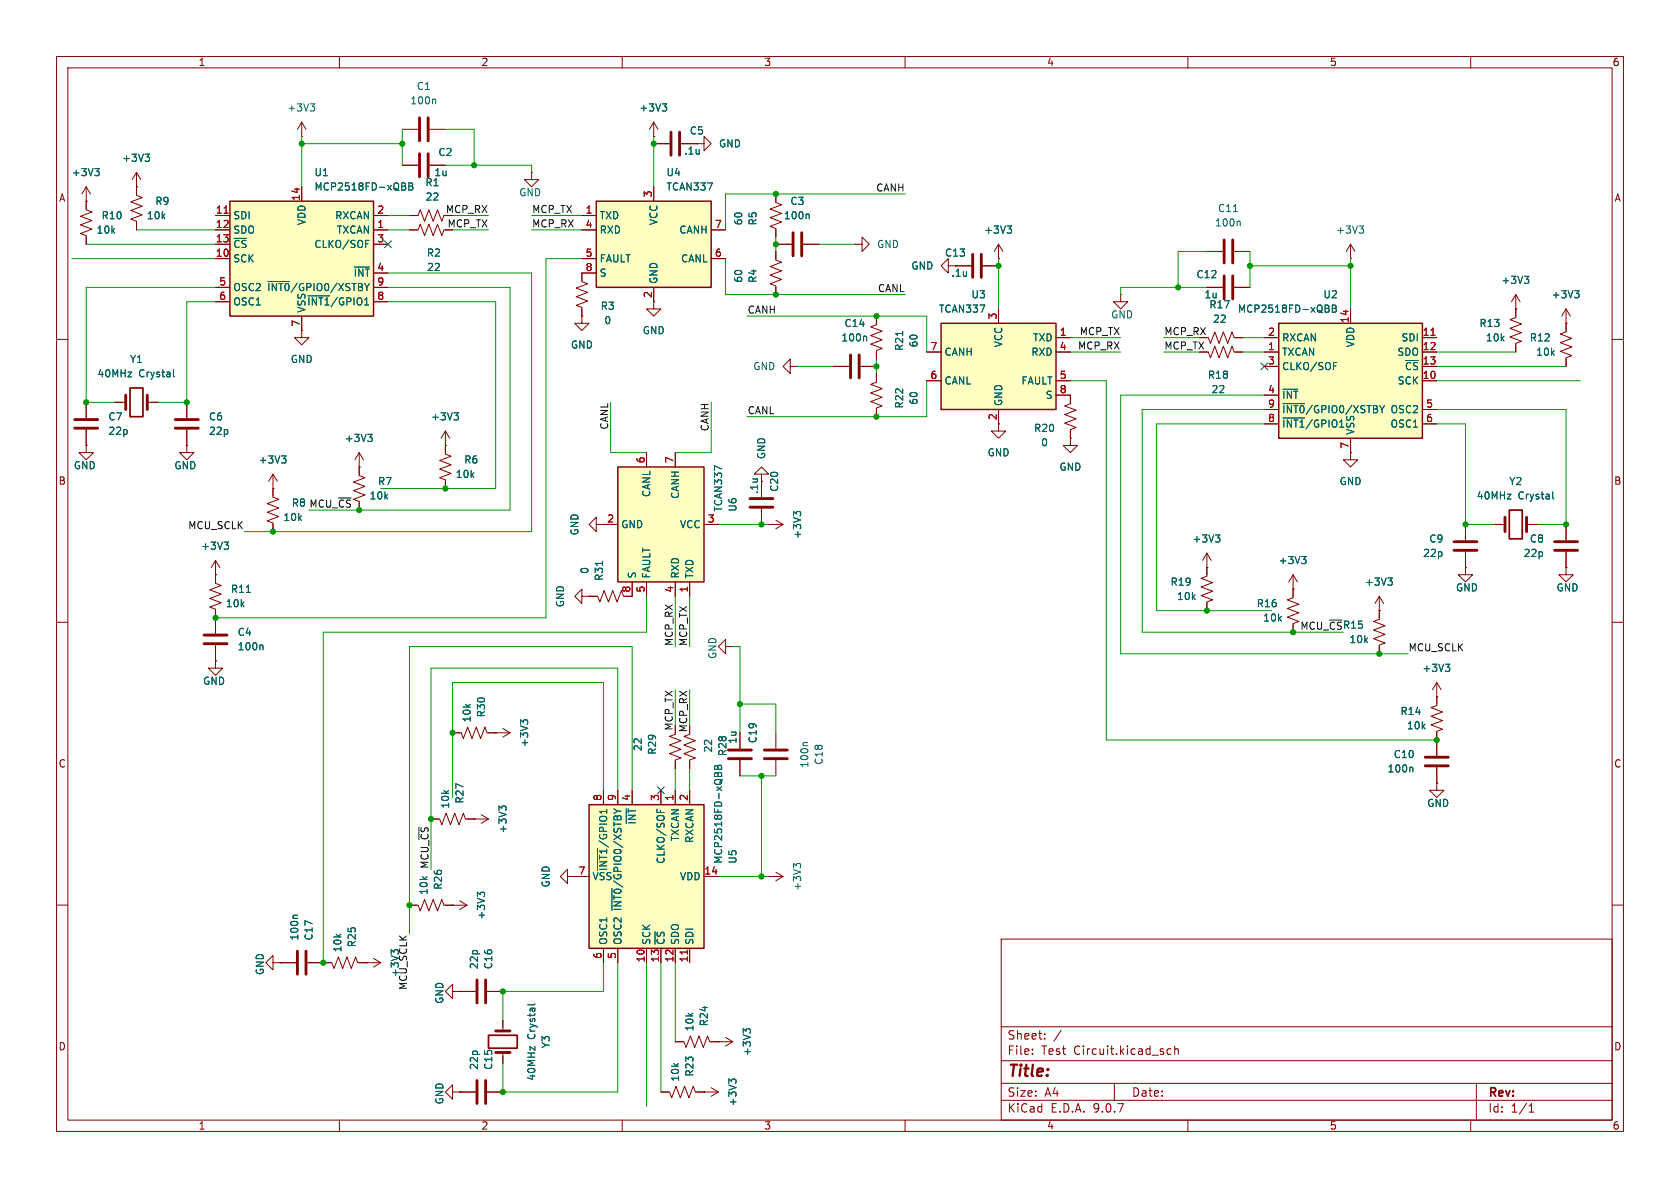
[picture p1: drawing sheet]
<svg xmlns="http://www.w3.org/2000/svg" width="297mm" height="210mm" viewBox="0 0 297 210" stroke-linecap="round" stroke-linejoin="round" font-family="sans-serif">
<g fill="none" stroke="#840000" stroke-width=".18">
<path d="M10 10h277v190h-277zM12 12h273v186h-273zM60 10v2M110 10v2M160 10v2M210 10v2M260 10v2M198.1 52.1v1.2h-1.3l1.3 1.3 1.3-1.3h-1.3M198.1 52.1h.1M268 54.6h.1M268 52.1v4l-1 .4 2 .8-2 .7 2 .8-2 .8 2 .7-1 .4v1.5M268 52.1l.7 1.2"/>
<path d="M268 52.1l-.8 1.2M276.9 57.2h.1M276.9 54.6v4.1l-1.1 .4 2.1 .7-2.1 .8 2.1 .7-2.1 .8 2.1 .8-1 .3v1.6M276.9 54.6l.7 1.3M276.9 54.6l-.8 1.3M10 60h2M285 60h2M259.1 92.7v2.8M259.1 97.5v2.8M264.2 92.7h1.9M269.9 92.7h1.9M276.9 92.7v2.8"/>
<path d="M276.9 97.5v2.8M10 110h2M102.9 105.4v1.3l-1.3-1.3 1.3-1.3v1.3h1.2M104.1 105.4h.1M128.3 114.3v1.3l-1.3-1.3 1.3-1.3v1.3h1.2M129.5 114.3h.1M259.1 100.3v1.3h-1.3l1.3 1.3 1.2-1.3h-1.2M259.1 100.3h.1M276.9 100.3v1.3h-1.3l1.3 1.3 1.2-1.3h-1.2M276.9 100.3h.1M285 110h2M121.9 129.8l-1 .4 2 .7-2 .8 2 .8-2 .7 2 .8-1 .4v1.5"/>
<path d="M130.8 129.5v2.8M130.8 134.4v2.8M10 160h2M177 166h108v32h-108zM285 160h2M60 198v2M110 198v2M160 198v2M177 194.5h108M177 191.5h108M177 187.5h108M177 181.5h108"/>
<path d="M182.5 186.3v.1M182.5 185.5v.1M184.7 183.6v.1M184.7 182.8v.1M187.6 182.1l-1.3 2M197 191.5v3M207 185.5l-.4-.1-.3 .3v.4l.2 .2h.5M207.7 185.5l.2-.1 .3 .1 .1 .9M207.7 184.9v1.5M210 198v2M260 198v2M261 191.5v6.5"/>
<path d="M270.3 196.6h.9M270.3 195.5l.4-.4v1.5"/>
</g>
<path d="M269.5 48.8h.8l-.5 .5M270 49.3l.3 .3v.3l-.3 .2M278.4 51.4h.8l-.5 .5M278.9 51.9l.3 .2v.3l-.3 .2M274.5 86.9v1.1l.2 .2" fill="none" stroke="#006464" stroke-width=".18"/>
<path d="M257 97.3h4.1M257 95.8h4.1M266.1 91.4v2.6M269.9 91.4v2.6M274.8 97.3h4.1M274.8 95.8h4.1M128.8 134.1h4M128.8 132.6h4" fill="none" stroke="#840000" stroke-width=".51"/>
<path d="M266.8 90.2h2.3v5.1h-2.3z" fill="none" stroke="#840000" stroke-width=".3"/>
<path d="M226.1 57.2h25.4v20.3h-25.4z" fill="#ffffc2"/>
<path d="M226.1 57.2h25.4v20.3h-25.4z" fill="none" stroke="#840000" stroke-width=".25"/>
<g fill="none" stroke="#840000" stroke-width=".18">
<path d="M223.5 59.7h2.6M238.8 54.6v2.6M251.5 59.7h2.5M176.5 74.9v1.3h-1.2l1.2 1.3 1.3-1.3h-1.3M189.2 69.9v1.5l-1 .4 2 .7-2 .8 2 .7-2 .8 2 .8-1 .3v1.6M189.2 77.5v1.2h-1.2l1.2 1.3 1.3-1.3h-1.3M189.2 77.5h.1M223.5 62.2h2.6M223.5 64.8h2.6M223.5 72.4h2.6M223.5 74.9h2.6M223.5 69.9h2.6"/>
<path d="M238.8 77.5v2.5M251.5 62.2h2.5M251.5 64.8h2.5M251.5 67.3h2.5M251.5 72.4h2.5M251.5 74.9h2.5"/>
</g>
<path d="M253 59.3h.7" fill="none" stroke="#a90000" stroke-width=".18"/>
<path d="M234.7 53.9l.2 .3-.2 .3 .2 .1 .1 .3-.2 .3h-.5M235.5 53.9h.5l.2 .3-.2 .3 .2 .1 .1 .3-.3 .3h-.5zM235.5 54.5h.5M226.8 68.8h2.6M226.8 71.3h3.9M226.8 73.9h3.9M235.7 64.7h.5M235.7 64.1h.6" fill="none" stroke="#006464" stroke-width=".18"/>
<path d="M166.4 57.2h20.3v15.2h-20.3z" fill="#ffffc2"/>
<path d="M166.4 57.2h20.3v15.2h-20.3z" fill="none" stroke="#840000" stroke-width=".25"/>
<path d="M102.9 55.9v1.3h1.2l-1.2 1.2-1.3-1.2h1.3M102.9 55.9h.1M151.1 43.2h1.3v-1.3l1.3 1.3-1.3 1.3v-1.3M151.1 43.2h.1M176.5 54.6v2.6M186.7 59.7h2.5M163.8 62.2h2.6M163.8 67.3h2.6M176.5 72.4v2.5M186.7 62.2h2.5M186.7 67.3h2.5M186.7 69.9h2.5" fill="none" stroke="#840000" stroke-width=".18"/>
<path d="M40.6 35.6h25.4v20.3h-25.4z" fill="#ffffc2"/>
<path d="M40.6 35.6h25.4v20.3h-25.4z" fill="none" stroke="#840000" stroke-width=".25"/>
<g fill="none" stroke="#840000" stroke-width=".18">
<path d="M38.1 38.1h2.5M53.3 33v2.6M66 38.1h2.6M71.1 29.2h2.8M72.4 38.1h1.5l.4-1 .8 2 .7-2 .8 2 .7-2 .8 2 .4-1M75.9 29.2h2.8M94 30.5v1.3h1.2l-1.2 1.2-1.3-1.2h1.3M94 30.5h.1M38.1 40.6h2.5M38.1 43.2h2.5M38.1 45.7h2.5M38.1 50.8h2.5"/>
<path d="M38.1 53.3h2.5M53.3 58.4v1.3h1.3l-1.3 1.3-1.2-1.3h1.2M53.3 58.4h.1M53.3 55.9v2.5M66 40.6h2.6M66 43.2h2.6M66 50.8h2.6M66 53.3h2.6M66 48.3h2.6M72.4 40.6h1.5l.4-1 .8 2.1 .7-2.1 .8 2.1 .7-2.1 .8 2.1 .4-1.1h.2M102.9 48.3v1.5l1 .4-2 .7 2 .8-2 .8 2 .7-2 .8 1 .4v1.5M115.6 53.3v1.3h1.2l-1.2 1.3-1.3-1.3h1.3"/>
</g>
<path d="M39.6 37.7h.7" fill="none" stroke="#a90000" stroke-width=".18"/>
<path d="M71.4 32.3l.3 .3-.3 .3 .3 .2v.3l-.2 .2h-.5M72.3 32.3h.4l.3 .3-.3 .3 .3 .2v.3l-.2 .2h-.5zM72.3 32.9h.4M47.4 49.8h3.8M54.4 52.3h3.9M62.7 47.2h2.6M64.6 43.1h.5M64.6 42.5h.7" fill="none" stroke="#006464" stroke-width=".18"/>
<path d="M74.2 27.2v4M75.7 27.2v4" fill="none" stroke="#840000" stroke-width=".51"/>
<path d="M105.4 35.6h20.3v15.2h-20.3z" fill="#ffffc2"/>
<path d="M105.4 35.6h20.3v15.2h-20.3z" fill="none" stroke="#840000" stroke-width=".25"/>
<g fill="none" stroke="#840000" stroke-width=".18">
<path d="M102.9 38.1h2.5M115.6 24.1h.1M115.6 21.6v2.5M115.6 33v2.6M115.6 21.6l-.8 1.3M115.6 21.6l.7 1.3M115.6 25.4h2.8M120.4 25.4h2.8M123.2 25.4h1.3v-1.3l1.2 1.3-1.2 1.3v-1.3M123.2 25.4h.1M102.9 40.6h2.5M102.9 45.7h2.5"/>
<path d="M102.9 48.3h2.5M115.6 50.8v2.5M125.7 40.6h2.6M125.7 45.7h2.6M137.2 43.2h2.8M142 43.2h2.8M78.7 78.7h.1M78.7 76.2l-.7 1.3M78.7 76.2l.8 1.3M78.7 76.2v2.5M134.6 83.8h-1.3l1.3-1.2 1.3 1.2h-1.3v1.3M119.4 129.5v.3l-1 .4 2 .7-2 .8 2 .8-2 .7 2 .8-1 .4v1.5"/>
</g>
<path d="M118.6 23.4v4M120.1 23.4v4M140.2 41.1v4.1M141.7 41.1v4.1" fill="none" stroke="#840000" stroke-width=".51"/>
<path d="M117.1 18.4h.8l-.5 .4M117.6 18.8l.3 .3v.3l-.3 .2M142.9 37.8l.2 .2v.7M80.3 73h.7l-.4 .5M80.8 73.5l.2 .2v.3l-.2 .2" fill="none" stroke="#006464" stroke-width=".18"/>
<path d="M109.2 82.6h15.3v20.3h-15.3z" fill="#ffffc2"/>
<path d="M109.2 82.6h15.3v20.3h-15.3z" fill="none" stroke="#840000" stroke-width=".25"/>
<g fill="none" stroke="#840000" stroke-width=".18">
<path d="M15.2 35.6h.1M15.2 33l-.7 1.3M15.2 33l.8 1.3M15.2 33v2.6M24.1 33h.1M24.1 30.5l-.7 1.3M24.1 30.5l.8 1.3M24.1 30.5v2.5M71.1 22.9h2.8M75.9 22.9h2.8M137.2 34.3v1.5l1 .4-2.1 .8 2.1 .7-2.1 .8 2.1 .7-2.1 .8 1.1 .4v1.5M137.2 44.5v1.5l1 .4-2.1 .7 2.1 .8-2.1 .7 2.1 .8-2.1 .8 1.1 .3v1.6"/>
<path d="M154.9 55.9v1.5l-1 .4 2.1 .7-2.1 .8 2.1 .8-2.1 .7 2.1 .8-1.1 .4v1.5M167.6 47v1.3l-1.2-1.3 1.2-1.3v1.3h1.3M168.9 47h.1M168.9 47h2.8M173.7 47h2.8M176.5 45.7h.1M176.5 43.2l.8 1.3M176.5 43.2l-.7 1.3M176.5 43.2v2.5M213.4 50.8h2.8M213.4 44.5h2.8M213.6 59.7l.4 1 .8-2 .7 2 .8-2 .7 2 .8-2 .4 1h1.5"/>
<path d="M218.2 50.8h2.8M218.2 44.5h2.8M238.8 45.7h.1M238.8 43.2l.7 1.3M238.8 43.2l-.8 1.3M238.8 43.2v2.5M78.7 78.7v1.6l1.1 .3-2.1 .8 2.1 .8-2.1 .7 2.1 .8-2.1 .8 1 .3v1.6M139.7 64.8v1.2l-1.3-1.2 1.3-1.3v1.3h1.3M141 64.8h.1M147.3 64.8h2.8M152.1 64.8h2.8M154.9 66v1.6l-1 .3 2.1 .8-2.1 .8 2.1 .7-2.1 .8 2.1 .8-1.1 .3v1.6"/>
<path d="M213.4 62.2h.2l.4 1 .8-2 .7 2 .8-2 .7 2 .8-2 .4 1h1.5M48.3 86.4v1.5l1 .4-2.1 .7 2.1 .8-2.1 .8 2.1 .7-2.1 .8 1.1 .4v1.5M105.4 92.7v1.3l-1.3-1.3 1.3-1.3v1.3h3.8M114.3 80v2.6M119.4 80v2.6M124.5 92.7h2.5M134.6 89.9v2.8M135.9 92.7h.1M135.9 92.7h2.5M137.2 91.9l1.2 .8M138.4 92.7l-1.2 .8M213.4 97.8v4.1l-1.1 .3 2.1 .8-2.1 .8 2.1 .7-2.1 .8 2.1 .7-1 .4v1.6"/>
<path d="M213.4 97.8l.7 1.3M213.4 97.8l-.8 1.3M238.8 80v1.3h-1.3l1.3 1.3 1.2-1.3h-1.2M238.8 80h.1M111.8 102.9v2.5h-1.6l-.3-1-.8 2-.8-2-.7 2-.8-2-.8 2-.3-1h-1.6M114.3 102.9v2.5M119.4 102.9v2.5M121.9 102.9v2.5M213.4 100.3h.1M228.6 104.1h.1M228.6 101.6v4.1l-1 .3 2 .8-2 .8 2 .7-2 .8 2 .8-1 .3v1.6M228.6 101.6l.8 1.3"/>
<path d="M228.6 101.6l-.8 1.3M243.8 108h.1M243.8 105.4v4.1l-1 .4 2.1 .7-2.1 .8 2.1 .7-2.1 .8 2.1 .8-1.1 .3v1.6M243.8 105.4l.8 1.3M243.8 105.4l-.7 1.3M80 129.5h1.5l.4 1.1 .8-2.1 .7 2.1 .8-2.1 .8 2.1 .7-2.1 .4 1h4.1M87.6 129.5h.1M88.9 128.8l1.3 .7M90.2 129.5l-1.3 .8M137.2 129.5v2.8M137.2 134.4v2.8M254 138.4v1.3h-1.3l1.3 1.3 1.3-1.3h-1.3"/>
<path d="M254 138.4h.1M254 120.7v4l-1 .4 2 .8-2 .7 2 .8-2 .7 2 .8-1 .4v4.3M254 123.2h.1M254 135.6v2.8M254 120.7l.8 1.2M254 120.7l-.8 1.2M76.2 144.8h1.5l.4 1 .8-2 .7 2 .8-2 .8 2 .7-2 .4 1h1.5M135.9 154.9h.1M135.9 154.9h2.5M137.2 154.2l1.2 .7M138.4 154.9l-1.2 .8M72.4 160h1.5l.4 1 .8-2 .7 2 .8-2 .7 2 .8-2 .4 1h1.5"/>
<path d="M80 175.3v1.2l-1.3-1.2 1.3-1.3v1.3h1.3M81.3 175.3h.1M81.3 175.3h2.8M86.1 175.3h2.8M80 193v1.3l-1.3-1.3 1.3-1.2v1.2h1.3M81.3 193h.1M81.3 193h2.8M86.1 193h2.8M88.9 180.3v1.9M88.9 186.1v1.9M116.8 193h1.6l.3 1.1 .8-2.1 .8 2.1 .7-2.1 .8 2.1 .8-2.1 .3 1h4.1M119.4 184.2h1.5l.4 1 .7-2.1 .8 2.1 .8-2.1 .7 2.1 .8-2.1 .4 1.1h4"/>
<path d="M124.5 193h.1M125.7 192.3l1.3 .7M127 184.2h.1M127 193l-1.3 .8M128.3 183.4l1.2 .8M129.5 184.2l-1.2 .7"/>
</g>
<g fill="none" stroke="#006464" stroke-width=".18">
<path d="M76.8 17.5l.2 .2v.7M16.8 29.8h.7l-.4 .5M17.3 30.3l.2 .2v.3l-.2 .3M25.6 27.2h.8l-.4 .5M26.2 27.7l.2 .3v.3l-.2 .2M178 39.9h.8l-.4 .5M218 37.4h.8M219.1 39.1l.2 .2v.6M240.3 39.9h.8l-.5 .5M153 59.4l.2 .2v.7M159.6 58.6v.7M178.6 40.4l.2 .3v.3l-.2 .2"/>
<path d="M240.8 40.4l.3 .3v.3l-.3 .2M106.5 99.2v.8M140.8 90.8l-.5-.4v.8M140.8 90.7l.2-.3h.3l.2 .3M214.9 94.6h.8l-.5 .4M215.4 95l.3 .3v.3l-.3 .2M230.1 98.4h.8l-.4 .5M230.7 98.9l.2 .2v.3l-.2 .2M245.4 102.2h.7l-.4 .5M245.9 102.7l.2 .2v.3l-.2 .2M255.5 117.4h.8l-.4 .5M256.1 117.9l.2 .2v.3l-.2 .3"/>
<path d="M92.5 127.7l-.5-.5v.8M92.5 127.5l.2-.3h.3l.3 .3M142.8 131.3h-.6l-.2 .1M249.6 135.6l.2 .2v.7M140.8 153.1l-.5-.5v.8M140.8 152.9l.2-.3h.3l.2 .3M94.6 177.4l-.2 .2h-1.1M129.3 191.2l-.5-.5v.8M129.3 191l.3-.3h.3l.2 .3M131.9 182.3l-.5-.4v.7M131.9 182.1l.2-.2h.3l.3 .2"/>
</g>
<g fill="none" stroke="#840000" stroke-width=".51">
<path d="M74.2 20.8v4.1M75.7 20.8v4.1M172 45v4M173.5 45v4M216.4 42.4v4.1M216.4 48.8v4M217.9 42.4v4.1M217.9 48.8v4M150.4 62.7v4.1M151.9 62.7v4.1M132.6 89.7h4.1M132.6 88.1h4.1"/>
<path d="M135.1 134.1h4.1M135.1 132.6h4.1M252 135.4h4M252 133.9h4M84.3 173.2v4.1M85.9 173.2v4.1M84.3 191v4.1M85.9 191v4.1M87.6 186.1h2.6M87.6 182.2h2.6"/>
</g>
<path d="M86.4 183h5v2.3h-5z" fill="none" stroke="#840000" stroke-width=".3"/>
<path d="M104.1 142.2h20.4v25.4h-20.4z" fill="#ffffc2"/>
<path d="M104.1 142.2h20.4v25.4h-20.4z" fill="none" stroke="#840000" stroke-width=".25"/>
<g fill="none" stroke="#840000" stroke-width=".18">
<path d="M15.2 35.6v1.5l1.1 .4-2.1 .7 2.1 .8-2.1 .8 2.1 .7-2.1 .8 1 .4v1.5M15.2 35.6h.1M24.1 33v1.5l1 .4-2 .8 2 .7-2 .8 2 .8-2 .7 1 .4v1.5M24.1 33h.1M38.1 38.1h2.5M53.3 24.1h.1M53.3 21.6l-.7 1.3M53.3 21.6l.8 1.3M53.3 21.6v2.5M53.3 33v2.6M66 38.1h2.6M71.1 29.2h2.8"/>
<path d="M72.4 38.1h1.3M75.9 29.2h2.8M102.9 38.1h2.5M115.6 24.1h.1M115.6 33v2.6M115.6 25.4h2.8M120.4 25.4h2.8M123.2 25.4h.1M137.2 34.3v1.3M38.1 40.6h2.5M38.1 43.2h2.5M38.1 45.7h2.5"/>
<path d="M38.1 50.8h2.5M38.1 53.3h2.5M53.3 58.4h.1M53.3 55.9v2.5M66 40.6h2.6M66 43.2h2.6M66 50.8h2.6M66 53.3h2.6M66 48.3h2.6M72.4 40.6h1.3M102.9 55.9h.1M102.9 40.6h2.5"/>
<path d="M102.9 45.7h2.5M102.9 54.6v1.3M105.4 48.3h-2.5v1.2M115.6 50.8v2.5M125.7 40.6h2.6M125.7 45.7h2.6M137.2 43.2h2.8M137.2 40.6v1.3M137.2 44.5v1.2M137.2 50.8v1.3M142 43.2h2.8M154.9 55.9v1.3"/>
<path d="M168.9 47h.1M168.9 47h2.8M173.7 47h2.8M176.5 45.7h.1M176.5 54.6v2.6M186.7 59.7h2.5M213.4 50.8h2.8M218.2 50.8h2.8M218.4 59.7h1.3M223.5 59.7h2.6M238.8 54.6v2.6M251.5 59.7h2.5"/>
<path d="M268 54.6h.1M268 54.6v1.3M276.9 57.2h.1M276.9 57.2v1.2M15.2 78.7v1.3h1.3l-1.3 1.3-1.2-1.3h1.2M15.2 78.7h.1M15.2 71.1v2.8M15.2 75.9v2.8M20.3 71.1h1.9M26 71.1h1.9M33 78.7v1.3h1.3l-1.3 1.3-1.3-1.3h1.3M33 78.7h.1"/>
<path d="M33 71.1v2.8M33 75.9v2.8M78.7 78.7h.1M78.7 78.7v1.3M147.3 64.8h2.8M152.1 64.8h2.8M154.9 62.2v1.3M154.9 66v1.3M154.9 72.4v1.3M163.8 62.2h2.6M163.8 67.3h2.6M176.5 72.4v2.5"/>
<path d="M186.7 62.2h2.5M186.7 67.3h2.5M186.7 69.9h2.5v1.2M189.2 77.5h.1M189.2 76.2v1.3M218.4 62.2h1.3M223.5 62.2h2.6M223.5 64.8h2.6M223.5 72.4h2.6M223.5 74.9h2.6M223.5 69.9h2.6M238.8 77.5v2.5"/>
<path d="M251.5 62.2h2.5M251.5 64.8h2.5M251.5 67.3h2.5M251.5 72.4h2.5M251.5 74.9h2.5M268 61v1.2M276.9 63.5v1.3M38.1 99.1v4l1 .4-2 .8 2 .7-2 .8 2 .8-2 .7 1 .4v4.3M38.1 99.1l-.8 1.2M38.1 99.1l.8 1.2M48.3 86.4h.1M48.3 83.8l-.8 1.3"/>
<path d="M48.3 83.8l.7 1.3M48.3 83.8v3.8M48.3 92.7v1.3M63.5 80v4.1l1 .4-2 .7 2 .8-2 .7 2 .8-2 .8 1 .3M63.5 82.6h.1M63.5 80l-.8 1.3M63.5 80l.8 1.3M78.7 85.1v1.3M106.7 92.7h2.5M114.3 80v2.6M119.4 80v2.6M124.5 92.7h2.5"/>
<path d="M134.6 89.9v2.8M135.9 92.7h.1M238.8 80h.1M259.1 92.7v2.8M259.1 97.5v2.8M264.2 92.7h1.2M270.5 92.7h1.3M276.9 92.7v2.8M276.9 97.5v2.8M38.1 101.6h.1M38.1 116.8v1.3h1.3l-1.3 1.3-1.3-1.3h1.3M38.1 116.8h.1"/>
<path d="M38.1 114v2.8M104.1 105.4h.1M104.1 105.4h1.3M111.8 102.9v2.5h-1.3M114.3 102.9v2.5M119.4 102.9v2.5M121.9 102.9v2.5M213.4 100.3h.1M213.4 100.3v1.3M213.4 106.7v1.3M228.6 104.1h.1M228.6 104.1v1.3"/>
<path d="M228.6 110.5v1.3M243.8 108h.1M243.8 108v1.2M243.8 114.3v1.3M259.1 100.3h.1M276.9 100.3h.1M80 129.5h1.3M86.4 129.5h1.2M87.6 129.5h.1M106.7 139.7v2.5M109.2 139.7v2.5M111.8 139.7v2.5"/>
<path d="M116.8 139.7v2.5M119.4 134.6v1.3M119.4 139.7v2.5M121.9 134.6v1.3M121.9 139.7v2.5M130.8 129.5v2.8M130.8 134.4v2.8M254 138.4h.1M254 123.2h.1M254 123.2v1.3M254 129.5v4.1M254 135.6v2.8"/>
<path d="M76.2 144.8h1.3M81.3 159.3l1.2 .7M82.5 144.8h3.9M83.8 144.8h.1M85.1 144l1.3 .8M86.4 144.8l-1.3 .7M100.3 154.9v1.3l-1.2-1.3 1.2-1.2v1.2h1.3M101.6 154.9h.1M101.6 154.9h2.5M124.5 154.9h2.5M48.3 170.2v1.3l-1.3-1.3 1.3-1.3v1.3h1.2M49.5 170.2h.1"/>
<path d="M49.5 170.2h2.8M54.4 170.2h4.3l.4 1 .7-2 .8 2 .7-2 .8 2 .8-2 .3 1h4.1M64.8 170.2h.1M66 169.4l1.3 .8M67.3 170.2l-1.3 .7M72.4 160h1.3M78.7 160h3.8M80 160h.1M81.3 175.3h.1M81.3 175.3h2.8M82.5 160l-1.2 .8M86.1 175.3h2.8"/>
<path d="M106.7 167.6v2.6M109.2 167.6v2.6M114.3 167.6v2.6M116.8 167.6v2.6M119.4 167.6v2.6M121.9 167.6v2.6M81.3 193h.1M81.3 193h2.8M86.1 193h2.8M88.9 180.3v1.3M88.9 186.7v1.3M116.8 193h1.3"/>
<path d="M119.4 184.2h1.2M123.2 193h1.3M124.5 193h.1M125.7 184.2h1.3M127 184.2h.1"/>
</g>
<path d="M39.6 37.7h.7M253 59.3h.7M121.5 167.9v.8" fill="none" stroke="#a90000" stroke-width=".18"/>
<g fill="none" stroke="#006464" stroke-width=".18">
<path d="M54.9 18.4h.7l-.4 .4M55.4 18.8l.2 .3v.3l-.2 .2M117.1 18.4h.8l-.5 .4M117.6 18.8l.3 .3v.3l-.3 .2M16.8 29.8h.7l-.4 .5M17.3 30.3l.2 .2v.3l-.2 .3M25.6 27.2h.8l-.4 .5M26.2 27.7l.2 .3v.3l-.2 .2M71.4 32.3l.3 .3-.3 .3 .3 .2v.3l-.2 .2h-.5M72.3 32.3h.4l.3 .3-.3 .3 .3 .2v.3l-.2 .2h-.5zM72.3 32.9h.4M142.9 37.8l.2 .2v.7"/>
<path d="M178 39.9h.8l-.4 .5M47.4 49.8h3.8M54.4 52.3h3.9M62.7 47.2h2.6M64.6 43.1h.5M64.6 42.5h.7M153 59.4l.2 .2v.7M159.6 58.6v.7M178.6 40.4l.2 .3v.3l-.2 .2M234.7 53.9l.2 .3-.2 .3 .2 .1 .1 .3-.2 .3h-.5M235.5 53.9h.5l.2 .3-.2 .3 .2 .1 .1 .3-.3 .3h-.5zM235.5 54.5h.5"/>
<path d="M269.5 48.8h.8l-.5 .5M270 49.3l.3 .3v.3l-.3 .2M278.4 51.4h.8l-.5 .5M278.9 51.9l.3 .2v.3l-.3 .2M30.7 65.3v1.1l.1 .2M65 76.8h.8l-.4 .5M65.6 77.3l.2 .2v.3l-.2 .2M80.3 73h.7l-.4 .5M80.8 73.5l.2 .2v.3l-.2 .2M226.8 68.8h2.6M226.8 71.3h3.9M226.8 73.9h3.9"/>
<path d="M235.7 64.7h.5M235.7 64.1h.6M39.6 95.8h.8l-.4 .5M40.2 96.3l.2 .3v.3l-.2 .2M49.8 80.6h.8l-.5 .5M50.3 81.1l.3 .2v.3l-.3 .3M106.5 99.2v.8M140.8 90.8l-.5-.4v.8M140.8 90.7l.2-.3h.3l.2 .3M214.9 94.6h.8l-.5 .4M215.4 95l.3 .3v.3l-.3 .2M230.1 98.4h.8l-.4 .5"/>
<path d="M230.7 98.9l.2 .2v.3l-.2 .2M274.5 86.9v1.1l.2 .2M43.5 104.7h.8M46.3 114l.2 .2v.7M245.4 102.2h.7l-.4 .5M245.9 102.7l.2 .2v.3l-.2 .2M255.5 117.4h.8l-.4 .5M256.1 117.9l.2 .2v.3l-.2 .3M92.5 127.7l-.5-.5v.8M92.5 127.5l.2-.3h.3l.3 .3M126.3 136.8l.3-.2 .3 .2 .1-.2 .3-.1 .3 .3v.5M126.4 135.4l.3-.1 .2 .3 .3-.3h.3l.1 .7h-1.3z"/>
<path d="M126.9 135.6v.4M249.6 135.6l.2 .2v.7M84.9 158.1l-.5-.4v.8M84.9 158l.2-.3h.3l.3 .3M88.7 142.9l-.5-.4v.8M88.7 142.7l.2-.2h.3l.3 .2M105.6 150v3.8M108.2 157.1v3.8M116.1 143v.6M116.8 143.2v.4M52.6 161.8h-.6l-.2 .2M69.6 168.3l-.4-.4v.8"/>
<path d="M70.2 167.9h-.3l-.3 .2M94.6 177.4l-.2 .2h-1.1M129.3 191l.3-.3h.3l.2 .3M129.3 191.2l-.5-.5v.8M131.9 182.3l-.5-.4v.7M131.9 182.1l.2-.2h.3l.3 .2"/>
</g>
<path d="M13.2 75.7h4.1M13.2 74.2h4.1M22.2 69.9v2.5M26 69.9v2.5M31 75.7h4.1M31 74.2h4.1M36.1 113.8h4M36.1 112.3h4M52.6 168.1v4.1M54.1 168.1v4.1" fill="none" stroke="#840000" stroke-width=".51"/>
<path d="M23 68.6h2.3v5.1h-2.3z" fill="none" stroke="#840000" stroke-width=".3"/>
<g fill="none" stroke="#009600" stroke-width=".18">
<path d="M53.3 24.1v8.9M53.3 25.4h17.8M68.6 38.1h3.8M71.1 22.9v6.3M78.7 29.2h15.3v1.3M78.7 22.9h5.1v6.3M80 38.1h6.4M94 38.1h8.9M115.6 24.1v8.9M160 34.3h-31.7v6.3M12.7 45.7h25.4M15.2 43.2h22.9"/>
<path d="M24.1 40.6h14M38.1 50.8h-22.9v20.3h5.1M38.1 53.3h-5.1v17.8h-5.1M68.6 53.3h19v33.1h-20.3M68.6 48.3h25.4v45.7h-50.8M68.6 50.8h21.6v39.4h-35.6M68.6 40.6h3.8M80 40.6h6.4M94 40.6h8.9M102.9 45.7h-6.4v63.5h-58.4M128.3 45.7v6.4h31.7M132.1 55.9h31.7v6.3"/>
<path d="M137.2 41.9v2.6M144.8 43.2h6.3M176.5 45.7v8.9M189.2 59.7h8.9M205.7 59.7h6.4M213.4 44.5h-5.1v6.3M213.4 50.8h-15.3v1.3M219.7 59.7h3.8M221 44.5v6.3M221 47h17.8M238.8 45.7v8.9M107.9 71.1v8.9h6.4"/>
<path d="M125.7 71.1v8.9h-6.3M141 64.8h6.3M154.9 63.5v2.5M163.8 67.3v6.4h-31.7M189.2 62.2h8.9M189.2 67.3h6.4v63.5h58.4M205.7 62.2h6.4M219.7 62.2h3.8M223.5 72.4h-21.6v39.4h35.6M223.5 69.9h-25.4v45.7h50.8M223.5 74.9h-19v33.1h20.3M254 62.2h14"/>
<path d="M254 72.4h22.9v20.3h-5.1M254 74.9h5.1v17.8h5.1M254 67.3h25.4M254 64.8h22.9M127 92.7h8.9M114.3 105.4v6.4h-57.2v58.4M119.4 105.4v8.9M121.9 105.4v8.9M129.5 114.3h1.3v15.2M106.7 139.7v-19h-26.7v20.3M109.2 139.7v-21.6h-33v35.6M111.8 139.7v-25.4h-39.4v50.8"/>
<path d="M119.4 121.9v6.4M119.4 135.9v3.8M121.9 121.9v6.4M121.9 135.9v3.8M130.8 124.5h6.4v5M130.8 137.2h6.4M134.6 137.2v17.7M127 154.9h8.9M106.7 170.2v5.1h-17.8v5M109.2 170.2v22.8h-20.3v-5M114.3 170.2v25.4M116.8 170.2v22.8"/>
<path d="M119.4 170.2v14"/>
</g>
<path d="M68 42.6l1.2 1.2M69.2 42.6l-1.2 1.2M222.9 64.2l1.2 1.2M224.1 64.2l-1.2 1.2M116.2 139.1l1.2 1.2M117.4 139.1l-1.2 1.2" fill="none" stroke="#000084" stroke-width=".18"/>
<g fill="#009600" stroke="#009600" stroke-width=".18">
<circle cx="33" cy="71.1" r=".46"/>
<circle cx="48.3" cy="94" r=".46"/>
<circle cx="78.7" cy="86.4" r=".46"/>
<circle cx="38.1" cy="109.2" r=".46"/>
<circle cx="15.2" cy="71.1" r=".46"/>
<circle cx="72.4" cy="160" r=".46"/>
<circle cx="80" cy="129.5" r=".46"/>
<circle cx="57.1" cy="170.2" r=".46"/>
<circle cx="83.8" cy="29.2" r=".46"/>
<circle cx="53.3" cy="25.4" r=".46"/>
<circle cx="137.2" cy="34.3" r=".46"/>
<circle cx="71.1" cy="25.4" r=".46"/>
<circle cx="137.2" cy="43.2" r=".46"/>
<circle cx="137.2" cy="52.1" r=".46"/>
<circle cx="115.6" cy="25.4" r=".46"/>
<circle cx="134.6" cy="137.2" r=".46"/>
<circle cx="276.9" cy="92.7" r=".46"/>
<circle cx="259.1" cy="92.7" r=".46"/>
<circle cx="176.5" cy="47" r=".46"/>
<circle cx="154.9" cy="55.9" r=".46"/>
<circle cx="154.9" cy="64.8" r=".46"/>
<circle cx="134.6" cy="92.7" r=".46"/>
<circle cx="154.9" cy="73.7" r=".46"/>
<circle cx="221" cy="47" r=".46"/>
<circle cx="238.8" cy="47" r=".46"/>
<circle cx="208.3" cy="50.8" r=".46"/>
<circle cx="134.6" cy="154.9" r=".46"/>
<circle cx="88.9" cy="175.3" r=".46"/>
<circle cx="130.8" cy="124.5" r=".46"/>
<circle cx="88.9" cy="193" r=".46"/>
<circle cx="213.4" cy="108" r=".46"/>
<circle cx="243.8" cy="115.6" r=".46"/>
<circle cx="228.6" cy="111.8" r=".46"/>
<circle cx="254" cy="130.8" r=".46"/>
</g>
<text font-size="2.8" fill="#840000" x="178" y="190.9">Title:</text>
<g font-size="2.1" fill="#840000">
<text x="178" y="184">Sheet:</text>
<text x="178" y="186.7">File:</text>
<text x="184.1" y="186.7">Test</text>
<text x="189.9" y="186.7">Circuit.kicad_sch</text>
<text x="178" y="196.9">KiCad</text>
<text x="178" y="194.1">Size:</text>
<text x="184.7" y="194.1">A4</text>
<text x="185.7" y="196.9">E.D.A.</text>
<text x="193.3" y="196.9">9.0.7</text>
<text x="200" y="194.1">Date:</text>
<text x="263" y="194.3">Rev:</text>
<text x="263" y="196.9">Id:</text>
<text x="267.1" y="196.9">1/1</text>
</g>
<g font-size="1.8" fill="#840000">
<text x="35" y="11.9">1</text>
<text x="85" y="11.9">2</text>
<text x="135" y="11.9">3</text>
<text x="185" y="11.9">4</text>
<text x="235" y="11.9">5</text>
<text x="285" y="11.9">6</text>
<text x="10.3" y="35.9">A</text>
<text x="285.3" y="35.9">A</text>
<text x="78.7" y="37.8">MCP_RX</text>
<text x="79" y="40.3">MCP_TX</text>
<text x="205.7" y="59.3">MCP_RX</text>
<text x="205.7" y="61.9">MCP_TX</text>
<text x="10.3" y="85.9">B</text>
<text x="134.2" y="87.4" transform="rotate(-90 134.2 87.4)">.1u</text>
<text x="285.3" y="85.9">B</text>
<text x="107.2" y="92.5">2</text>
<text x="119" y="129.3" transform="rotate(-90 119 129.3)">MCP_TX</text>
<text x="121.6" y="129.6" transform="rotate(-90 121.6 129.6)">MCP_RX</text>
<text x="10.3" y="135.9">C</text>
<text x="285.3" y="135.9">C</text>
<text x="10.3" y="185.9">D</text>
<text x="285.3" y="185.9">D</text>
<text x="35" y="199.9">1</text>
<text x="85" y="199.9">2</text>
<text x="135" y="199.9">3</text>
<text x="185" y="199.9">4</text>
<text x="235" y="199.9">5</text>
<text x="285" y="199.9">6</text>
</g>
<g font-size="1.8" fill="#006464">
<text x="73.6" y="16.1">C1</text>
<text x="50.7" y="19.9">+3V3</text>
<text x="72.4" y="18.6">100n</text>
<text x="112.9" y="19.9">+3V3</text>
<text x="121.8" y="24">C5</text>
<text x="21.5" y="28.8">+3V3</text>
<text x="77.4" y="27.8">C2</text>
<text x="120.8" y="27.5">.1u</text>
<text x="127" y="26.3">GND</text>
<text x="12.6" y="31.3">+3V3</text>
<text x="55.5" y="31.3">U1</text>
<text x="55.5" y="33.9">MCP2518FD-xQBB</text>
<text x="75.1" y="33.1">R1</text>
<text x="75.1" y="35.7">22</text>
<text x="76.7" y="31.3">1u</text>
<text x="91.7" y="34.9">GND</text>
<text x="117.7" y="31.3">U4</text>
<text x="117.7" y="33.9">TCAN337</text>
<text x="17" y="41.5">10k</text>
<text x="17.9" y="39">R10</text>
<text x="25.9" y="39">10k</text>
<text x="27.4" y="36.4">R9</text>
<text x="41.1" y="39">SDI</text>
<text x="41.1" y="41.5">SDO</text>
<text x="54.2" y="39.9" transform="rotate(-90 54.2 39.9)">VDD</text>
<text x="59.2" y="39">RXCAN</text>
<text x="59.5" y="41.5">TXCAN</text>
<text x="105.9" y="39">TXD</text>
<text x="105.9" y="41.5">RXD</text>
<text x="116.4" y="39.9" transform="rotate(-90 116.4 39.9)">VCC</text>
<text x="120" y="41.5">CANH</text>
<text x="131.4" y="39.9" transform="rotate(-90 131.4 39.9)">60</text>
<text x="134" y="39.9" transform="rotate(-90 134 39.9)">R5</text>
<text x="138.5" y="39">100n</text>
<text x="139.6" y="36.4">C3</text>
<text x="173.9" y="41.5">+3V3</text>
<text x="214.7" y="40.2">100n</text>
<text x="215.2" y="37.7">C11</text>
<text x="236.1" y="41.5">+3V3</text>
<text x="41.1" y="44">~{CS}</text>
<text x="41.1" y="46.6">SCK</text>
<text x="55.5" y="44">CLKO/SOF</text>
<text x="75.4" y="45.6">R2</text>
<text x="105.9" y="46.6">FAULT</text>
<text x="120.3" y="46.6">CANL</text>
<text x="154.9" y="44">GND</text>
<text x="161" y="47.9">GND</text>
<text x="167" y="45.6">C13</text>
<text x="41.1" y="51.7">OSC2 ~{INT0}/GPIO0/XSTBY</text>
<text x="62.4" y="49.1">~{INT}</text>
<text x="75.4" y="48.1">22</text>
<text x="105.9" y="49.1">S</text>
<text x="116.4" y="50.3" transform="rotate(-90 116.4 50.3)">GND</text>
<text x="131.4" y="50.1" transform="rotate(-90 131.4 50.1)">60</text>
<text x="134" y="50.1" transform="rotate(-90 134 50.1)">R4</text>
<text x="168.1" y="49.1">.1u</text>
<text x="171.6" y="52.9">U3</text>
<text x="211.4" y="49.4">C12</text>
<text x="212.8" y="52.9">1u</text>
<text x="233.9" y="52.9">U2</text>
<text x="265.3" y="50.4">+3V3</text>
<text x="274.2" y="52.9">+3V3</text>
<text x="41.1" y="54.2">OSC1</text>
<text x="54.2" y="54.2">~{INT1}/GPIO1</text>
<text x="54.2" y="55.4" transform="rotate(-90 54.2 55.4)">VSS</text>
<text x="106.1" y="55">R3</text>
<text x="106.7" y="57.5">0</text>
<text x="113.5" y="59.3">GND</text>
<text x="149.2" y="58">C14</text>
<text x="165.9" y="55.5">TCAN337</text>
<text x="196.3" y="56.5">GND</text>
<text x="213.7" y="54.7">R17</text>
<text x="214.3" y="57.3">22</text>
<text x="218.7" y="55.5">MCP2518FD-xQBB</text>
<text x="261.5" y="58">R13</text>
<text x="22.9" y="64.4">Y1</text>
<text x="51.3" y="64.4">GND</text>
<text x="100.8" y="61.8">GND</text>
<text x="133.1" y="65.6">GND</text>
<text x="148.6" y="60.6">100n</text>
<text x="159.9" y="62.1" transform="rotate(-90 159.9 62.1)">R21</text>
<text x="162.4" y="61.5" transform="rotate(-90 162.4 61.5)">60</text>
<text x="166.9" y="63.1">CANH</text>
<text x="177.4" y="61.5" transform="rotate(-90 177.4 61.5)">VCC</text>
<text x="182.2" y="63.1">RXD</text>
<text x="182.5" y="60.6">TXD</text>
<text x="226.6" y="60.6">RXCAN</text>
<text x="226.6" y="63.1">TXCAN</text>
<text x="226.6" y="65.6">CLKO/SOF</text>
<text x="239.6" y="61.5" transform="rotate(-90 239.6 61.5)">VDD</text>
<text x="246.9" y="63.1">SDO</text>
<text x="247.7" y="60.6">SDI</text>
<text x="248.3" y="65.6">~{CS}</text>
<text x="262.6" y="60.6">10k</text>
<text x="270.3" y="60.6">R12</text>
<text x="271.5" y="63.1">10k</text>
<text x="17.1" y="66.9">40MHz</text>
<text x="24.5" y="66.9">Crystal</text>
<text x="162.4" y="71.7" transform="rotate(-90 162.4 71.7)">60</text>
<text x="166.9" y="68.2">CANL</text>
<text x="177.4" y="71.9" transform="rotate(-90 177.4 71.9)">GND</text>
<text x="180.5" y="68.2">FAULT</text>
<text x="184.8" y="70.7">S</text>
<text x="213.4" y="67.2">R18</text>
<text x="214.1" y="69.7">22</text>
<text x="226.6" y="70.7">~{INT}</text>
<text x="247" y="68.2">SCK</text>
<text x="19.1" y="74.5">C7</text>
<text x="19.1" y="77.1">22p</text>
<text x="36.8" y="74.5">C6</text>
<text x="36.8" y="77.1">22p</text>
<text x="76.1" y="74.5">+3V3</text>
<text x="159.9" y="72.3" transform="rotate(-90 159.9 72.3)">R22</text>
<text x="182.7" y="76.6">R20</text>
<text x="226.6" y="73.3">~{INT0}/GPIO0/XSTBY OSC2</text>
<text x="226.6" y="75.8">~{INT1}/GPIO1</text>
<text x="239.6" y="77" transform="rotate(-90 239.6 77)">VSS</text>
<text x="245.7" y="75.8">OSC1</text>
<text x="12.9" y="83.2">GND</text>
<text x="30.7" y="83.2">GND</text>
<text x="45.6" y="82.1">+3V3</text>
<text x="60.9" y="78.3">+3V3</text>
<text x="82" y="82.1">R6</text>
<text x="135.5" y="81.3" transform="rotate(-90 135.5 81.3)">GND</text>
<text x="174.5" y="80.9">GND</text>
<text x="184" y="79.1">0</text>
<text x="187.2" y="83.4">GND</text>
<text x="51.5" y="89.8">R8</text>
<text x="65.2" y="88.5">10k</text>
<text x="66.7" y="86">R7</text>
<text x="80.5" y="84.7">10k</text>
<text x="115.2" y="88" transform="rotate(-90 115.2 88)">CANL</text>
<text x="120.2" y="88.3" transform="rotate(-90 120.2 88.3)">CANH</text>
<text x="137.8" y="87" transform="rotate(-90 137.8 87)">C20</text>
<text x="236.7" y="86">GND</text>
<text x="261" y="88.5">40MHz</text>
<text x="266.7" y="86">Y2</text>
<text x="268.4" y="88.5">Crystal</text>
<text x="50" y="92.3">10k</text>
<text x="102.5" y="94.7" transform="rotate(-90 102.5 94.7)">GND</text>
<text x="109.7" y="93.6">GND</text>
<text x="120.1" y="93.6">VCC</text>
<text x="127.9" y="90.6" transform="rotate(-90 127.9 90.6)">TCAN337</text>
<text x="130.4" y="90.6" transform="rotate(-90 130.4 90.6)">U6</text>
<text x="141.8" y="95.4" transform="rotate(-90 141.8 95.4)">+3V3</text>
<text x="35.5" y="97.4">+3V3</text>
<text x="104.2" y="101.5" transform="rotate(-90 104.2 101.5)">0</text>
<text x="210.7" y="96.1">+3V3</text>
<text x="226" y="99.9">+3V3</text>
<text x="251.5" y="98.7">22p</text>
<text x="252.6" y="96.1">C9</text>
<text x="269.3" y="98.7">22p</text>
<text x="270.4" y="96.1">C8</text>
<text x="39.8" y="107.5">10k</text>
<text x="40.7" y="105">R11</text>
<text x="99.9" y="107.4" transform="rotate(-90 99.9 107.4)">GND</text>
<text x="106.8" y="102.8" transform="rotate(-90 106.8 102.8)">R31</text>
<text x="112.6" y="102.4" transform="rotate(-90 112.6 102.4)">S</text>
<text x="115.2" y="102.4" transform="rotate(-90 115.2 102.4)">FAULT</text>
<text x="120.2" y="102.4" transform="rotate(-90 120.2 102.4)">RXD</text>
<text x="122.8" y="102.4" transform="rotate(-90 122.8 102.4)">TXD</text>
<text x="206.8" y="103.7">R19</text>
<text x="208" y="106.3">10k</text>
<text x="222.1" y="107.5">R16</text>
<text x="241.2" y="103.7">+3V3</text>
<text x="257.3" y="104.7">GND</text>
<text x="275.1" y="104.7">GND</text>
<text x="41.9" y="112.6">C4</text>
<text x="223.2" y="110.1">10k</text>
<text x="237.3" y="111.4">R15</text>
<text x="238.5" y="113.9">10k</text>
<text x="41.9" y="115.2">100n</text>
<text x="126.8" y="116.6" transform="rotate(-90 126.8 116.6)">GND</text>
<text x="251.4" y="119">+3V3</text>
<text x="35.8" y="121.3">GND</text>
<text x="83.4" y="127.8" transform="rotate(-90 83.4 127.8)">10k</text>
<text x="86" y="126.9" transform="rotate(-90 86 126.9)">R30</text>
<text x="130.4" y="131.6" transform="rotate(-90 130.4 131.6)">1u</text>
<text x="134" y="131.5" transform="rotate(-90 134 131.5)">C19</text>
<text x="247.5" y="126.6">R14</text>
<text x="248.6" y="129.1">10k</text>
<text x="93.6" y="132.2" transform="rotate(-90 93.6 132.2)">+3V3</text>
<text x="113.6" y="132.9" transform="rotate(-90 113.6 132.9)">22</text>
<text x="116.2" y="133.5" transform="rotate(-90 116.2 133.5)">R29</text>
<text x="126.1" y="133.1" transform="rotate(-90 126.1 133.1)">22</text>
<text x="128.6" y="133.8" transform="rotate(-90 128.6 133.8)">R28</text>
<text x="143.1" y="135.8" transform="rotate(-90 143.1 135.8)">100n</text>
<text x="145.6" y="135.3" transform="rotate(-90 145.6 135.3)">C18</text>
<text x="245.2" y="136.8">100n</text>
<text x="246.3" y="134.2">C10</text>
<text x="79.6" y="143" transform="rotate(-90 79.6 143)">10k</text>
<text x="82.1" y="142.2" transform="rotate(-90 82.1 142.2)">R27</text>
<text x="252.2" y="142.8">GND</text>
<text x="89.8" y="147.4" transform="rotate(-90 89.8 147.4)">+3V3</text>
<text x="112.6" y="145.9" transform="rotate(-90 112.6 145.9)">~{INT}</text>
<text x="120.2" y="148.8" transform="rotate(-90 120.2 148.8)">TXCAN</text>
<text x="122.8" y="149.1" transform="rotate(-90 122.8 149.1)">RXCAN</text>
<text x="104.6" y="155.8">VSS</text>
<text x="107.5" y="154.1" transform="rotate(-90 107.5 154.1)">~{INT1}/GPIO1</text>
<text x="117.7" y="152.8" transform="rotate(-90 117.7 152.8)">CLKO/SOF</text>
<text x="120.1" y="155.8">VDD</text>
<text x="127.9" y="152.8" transform="rotate(-90 127.9 152.8)">MCP2518FD-xQBB</text>
<text x="130.4" y="152.8" transform="rotate(-90 130.4 152.8)">U5</text>
<text x="75.8" y="158.3" transform="rotate(-90 75.8 158.3)">10k</text>
<text x="78.3" y="157.4" transform="rotate(-90 78.3 157.4)">R26</text>
<text x="97.4" y="157" transform="rotate(-90 97.4 157)">GND</text>
<text x="141.8" y="157.6" transform="rotate(-90 141.8 157.6)">+3V3</text>
<text x="52.9" y="166.4" transform="rotate(-90 52.9 166.4)">100n</text>
<text x="55.5" y="166.4" transform="rotate(-90 55.5 166.4)">C17</text>
<text x="63.1" y="167.6" transform="rotate(-90 63.1 167.6)">R25</text>
<text x="86" y="162.7" transform="rotate(-90 86 162.7)">+3V3</text>
<text x="107.5" y="167.1" transform="rotate(-90 107.5 167.1)">OSC1</text>
<text x="110.1" y="167.1" transform="rotate(-90 110.1 167.1)">OSC2 ~{INT0}/GPIO0/XSTBY</text>
<text x="115.2" y="167.1" transform="rotate(-90 115.2 167.1)">SCK</text>
<text x="117.7" y="167.1" transform="rotate(-90 117.7 167.1)">~{CS}</text>
<text x="120.2" y="167.1" transform="rotate(-90 120.2 167.1)">SDO</text>
<text x="122.8" y="167.1" transform="rotate(-90 122.8 167.1)">SDI</text>
<text x="46.8" y="172.5" transform="rotate(-90 46.8 172.5)">GND</text>
<text x="60.6" y="168.4" transform="rotate(-90 60.6 168.4)">10k</text>
<text x="70.7" y="172.8" transform="rotate(-90 70.7 172.8)">+3V3</text>
<text x="84.7" y="171.4" transform="rotate(-90 84.7 171.4)">22p</text>
<text x="87.2" y="171.4" transform="rotate(-90 87.2 171.4)">C16</text>
<text x="72" y="175.1" transform="rotate(-90 72 175.1)">MCU_SCLK</text>
<text x="78.6" y="177.6" transform="rotate(-90 78.6 177.6)">GND</text>
<text x="94.8" y="183.7" transform="rotate(-90 94.8 183.7)">Crystal</text>
<text x="97.4" y="185.4" transform="rotate(-90 97.4 185.4)">Y3</text>
<text x="122.8" y="182.4" transform="rotate(-90 122.8 182.4)">10k</text>
<text x="125.3" y="181.5" transform="rotate(-90 125.3 181.5)">R24</text>
<text x="84.7" y="189.2" transform="rotate(-90 84.7 189.2)">22p</text>
<text x="87.2" y="189.2" transform="rotate(-90 87.2 189.2)">C15</text>
<text x="94.8" y="191.1" transform="rotate(-90 94.8 191.1)">40MHz</text>
<text x="120.2" y="191.3" transform="rotate(-90 120.2 191.3)">10k</text>
<text x="122.8" y="190.4" transform="rotate(-90 122.8 190.4)">R23</text>
<text x="132.9" y="186.8" transform="rotate(-90 132.9 186.8)">+3V3</text>
<text x="78.6" y="195.3" transform="rotate(-90 78.6 195.3)">GND</text>
<text x="130.4" y="195.7" transform="rotate(-90 130.4 195.7)">+3V3</text>
</g>
<g font-size="1.8" fill="#a90000">
<text x="53.1" y="35.6" transform="rotate(-90 53.1 35.6)">14</text>
<text x="115.3" y="35" transform="rotate(-90 115.3 35)">3</text>
<text x="38.1" y="37.8">11</text>
<text x="38.1" y="40.4">12</text>
<text x="66.6" y="37.8">2</text>
<text x="66.6" y="40.4">1</text>
<text x="103.4" y="37.8">1</text>
<text x="103.4" y="40.4">4</text>
<text x="126.3" y="40.4">7</text>
<text x="38.1" y="42.9">13</text>
<text x="38.1" y="45.5">10</text>
<text x="66.6" y="42.9">3</text>
<text x="103.4" y="45.5">5</text>
<text x="126.3" y="45.5">6</text>
<text x="38.7" y="50.5">5</text>
<text x="38.7" y="53.1">6</text>
<text x="66.6" y="48">4</text>
<text x="66.6" y="50.5">9</text>
<text x="66.6" y="53.1">8</text>
<text x="103.4" y="48">8</text>
<text x="115.3" y="52.8" transform="rotate(-90 115.3 52.8)">2</text>
<text x="53.1" y="57.9" transform="rotate(-90 53.1 57.9)">7</text>
<text x="176.3" y="56.6" transform="rotate(-90 176.3 56.6)">3</text>
<text x="187.3" y="59.4">1</text>
<text x="224.1" y="59.4">2</text>
<text x="238.5" y="57.2" transform="rotate(-90 238.5 57.2)">14</text>
<text x="251.4" y="59.4">11</text>
<text x="164.4" y="62">7</text>
<text x="187.3" y="62">4</text>
<text x="224.1" y="62">1</text>
<text x="224.1" y="64.5">3</text>
<text x="251.4" y="62">12</text>
<text x="251.4" y="64.5">13</text>
<text x="164.4" y="67.1">6</text>
<text x="187.3" y="67.1">5</text>
<text x="187.3" y="69.6">8</text>
<text x="224.1" y="69.6">4</text>
<text x="251.4" y="67.1">10</text>
<text x="176.3" y="74.4" transform="rotate(-90 176.3 74.4)">2</text>
<text x="224.1" y="72.1">9</text>
<text x="224.1" y="74.7">8</text>
<text x="252" y="72.1">5</text>
<text x="252" y="74.7">6</text>
<text x="114" y="82" transform="rotate(-90 114 82)">6</text>
<text x="119.1" y="82" transform="rotate(-90 119.1 82)">7</text>
<text x="238.5" y="79.4" transform="rotate(-90 238.5 79.4)">7</text>
<text x="125" y="92.5">3</text>
<text x="111.5" y="104.8" transform="rotate(-90 111.5 104.8)">8</text>
<text x="114" y="104.8" transform="rotate(-90 114 104.8)">5</text>
<text x="119.1" y="104.8" transform="rotate(-90 119.1 104.8)">4</text>
<text x="121.7" y="104.8" transform="rotate(-90 121.7 104.8)">1</text>
<text x="106.4" y="141.7" transform="rotate(-90 106.4 141.7)">8</text>
<text x="109" y="141.7" transform="rotate(-90 109 141.7)">9</text>
<text x="111.5" y="141.7" transform="rotate(-90 111.5 141.7)">4</text>
<text x="116.6" y="141.7" transform="rotate(-90 116.6 141.7)">3</text>
<text x="119.1" y="141.7" transform="rotate(-90 119.1 141.7)">1</text>
<text x="121.7" y="141.7" transform="rotate(-90 121.7 141.7)">2</text>
<text x="102.2" y="154.7">7</text>
<text x="124.4" y="154.7">14</text>
<text x="106.4" y="169.6" transform="rotate(-90 106.4 169.6)">6</text>
<text x="109" y="169.6" transform="rotate(-90 109 169.6)">5</text>
<text x="114" y="170.2" transform="rotate(-90 114 170.2)">10</text>
<text x="116.6" y="170.2" transform="rotate(-90 116.6 170.2)">13</text>
<text x="119.1" y="170.2" transform="rotate(-90 119.1 170.2)">12</text>
<text x="121.7" y="170.2" transform="rotate(-90 121.7 170.2)">11</text>
</g>
<g font-size="1.8" fill="#0f0f0f">
<text x="154.8" y="33.9">CANH</text>
<text x="94" y="37.8">MCP_TX</text>
<text x="94" y="40.3">MCP_RX</text>
<text x="155.1" y="51.7">CANL</text>
<text x="132.1" y="55.5">CANH</text>
<text x="190.8" y="59.3">MCP_TX</text>
<text x="190.5" y="61.9">MCP_RX</text>
<text x="107.6" y="76" transform="rotate(-90 107.6 76)">CANL</text>
<text x="125.4" y="76.3" transform="rotate(-90 125.4 76.3)">CANH</text>
<text x="132.1" y="73.3">CANL</text>
<text x="33.2" y="93.6">MCU_SCLK</text>
<text x="229.8" y="111.4">MCU_~{CS}</text>
<text x="119" y="114.3" transform="rotate(-90 119 114.3)">MCP_RX</text>
<text x="121.6" y="114.3" transform="rotate(-90 121.6 114.3)">MCP_TX</text>
<text x="248.9" y="115.2">MCU_SCLK</text>
</g>
<g font-size="1.8" fill="#009600">
<text x="51.5" y="89.8">R8 MCU_~{CS}</text>
<text x="75.9" y="153.7" transform="rotate(-90 75.9 153.7)">MCU_~{CS}</text>
</g>
</svg>
